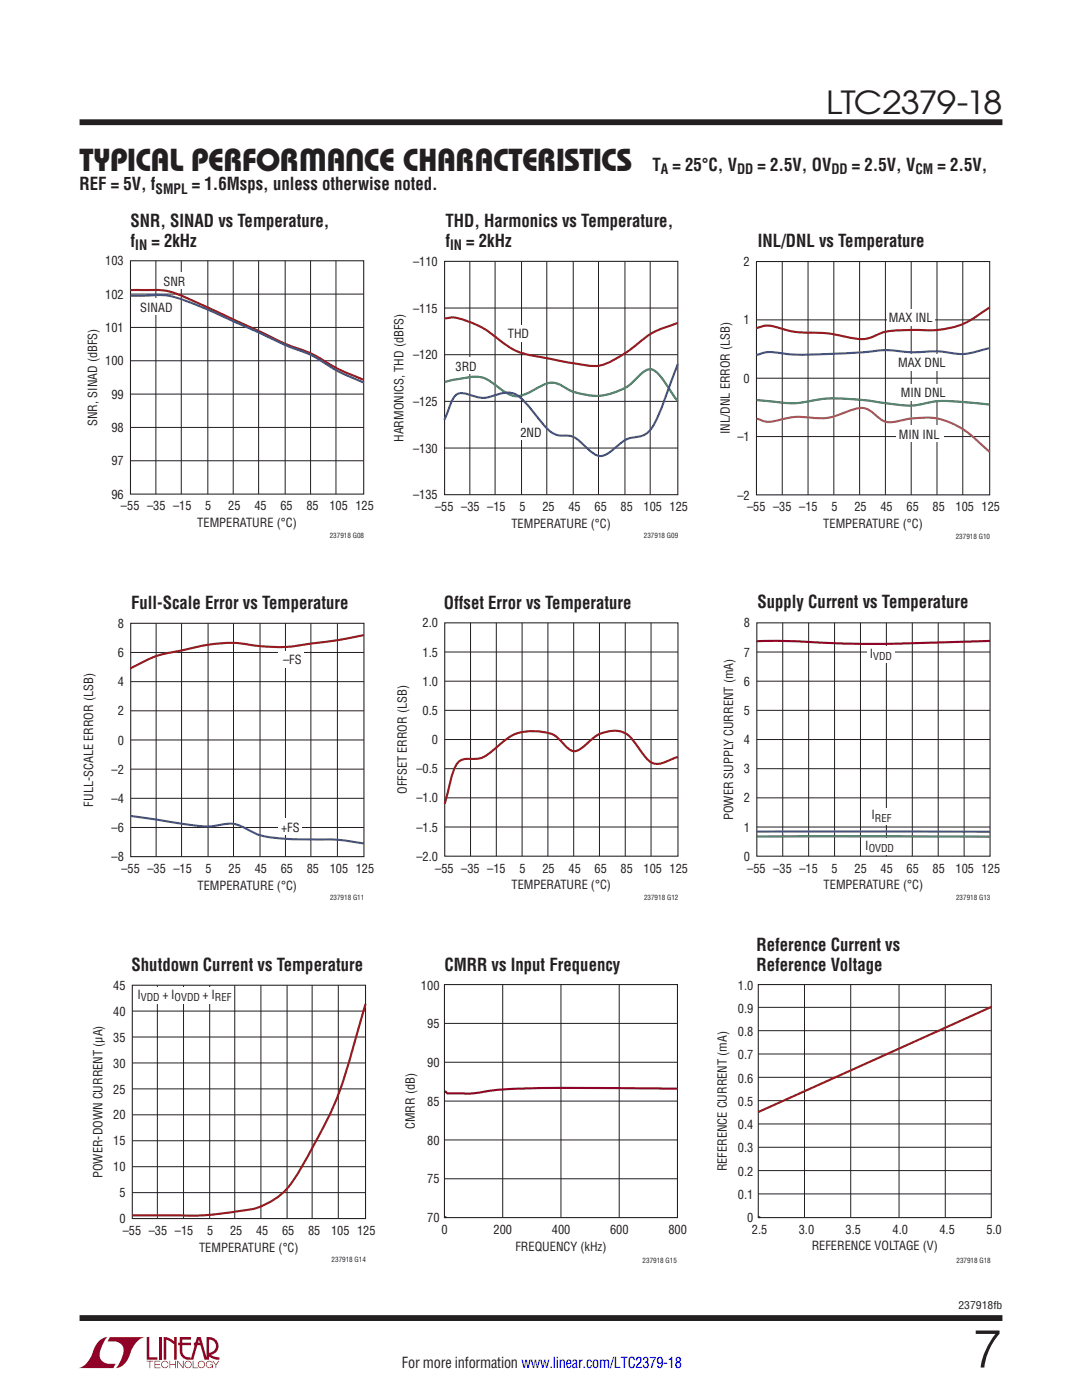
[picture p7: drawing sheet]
<svg xmlns="http://www.w3.org/2000/svg" width="216mm" height="279mm" viewBox="0 0 216 279" stroke-linecap="round" stroke-linejoin="round" font-family="sans-serif">
<g fill="#900126">
<path d="M29.3 266.8h.5v4.1h1.6v.5h-2.1z"/>
<path d="M20 267.4l1-.5h.5h-.1a6.2 6.2 0 0 0-1.5 4 2.58 2.58 0 0 0 3.2 1.3l-.5 .8h-7a4.9 4.9 0 0 0 3.1-3.8l.4-.7z"/>
<path d="M21.9 266.9h7a4.9 4.9 0 0 0-3.1 3.7 3.2 3.2 0 0 1-2.7 2.4h.1a6.2 6.2 0 0 0 1.4-4.1 2.58 2.58 0 0 0-3.1-1.2z"/>
<path d="M31.8 266.8h.5v4.6h-.5z"/>
<path d="M32.7 266.8l1 .2 1 .7v-.9h.5v4.6h-.5v-3.1l-1.5-.9v4h-.5z"/>
<path d="M29.3 271.6h1.3v.1h-.6v1.3h-.2v-1.3h-.5z"/>
<path d="M30.8 271.6h1.2v.1h-1v.5h.9v.2h-.9v.5h1v.1h-1.2z"/>
<path d="M33.8 271.6h.2v.6h1v-.6h.1v1.4h-.1v-.6h-1v.6h-.2z"/>
<path d="M35.4 271.6h.1l1 1.2v-1.2h.1v1.4l-1.1-1.2v1.2h-.1z"/>
<path d="M38.5 271.6h.1v1.3h.9v.1h-1z"/>
<path d="M42.4 271.6h.1l.6 .7 .5-.7h.2l-.7 .8v.6h-.1v-.6z"/>
<path d="M35.9 266.8h2.2v.5h-1.7v.7h1.7v.5h-1.7v1.1a1.32 1.32 0 0 0 1.6 1.3v.5l1.3-4.6h.8l1.1 4.1v-4.1a1.84 1.84 0 0 1 2.3 1.4 1.84 1.84 0 0 1-1.4 2.2l.7 .4 1 .1v.5l-1.2-.2-1.1-.6v-.6a1.34 1.34 0 0 0 1.6-1.2 1.34 1.34 0 0 0-1.4-1.5v4.1h-.9l-.8-2.9h-1.3v-.5h1.2l-.2-.7-1.1 4.1a2.06 2.06 0 0 1-2.7-1.3v-1.6h-.4v-.5h.4z"/>
<path d="M37 271.8a.72 .72 0 0 1 1.2 .1 .72 .72 0 0 1-.4 1.1 .72 .72 0 0 1-1-.7h.2a.59 .59 0 0 0 .8 .5 .59 .59 0 0 0 .2-.9 .59 .59 0 0 0-1 .2v.2h-.2z"/>
<path d="M39.7 271.8a.72 .72 0 0 1 1.1 .1 .72 .72 0 0 1-.4 1.1 .72 .72 0 0 1-.9-.7h.1a.59 .59 0 0 0 .8 .5 .59 .59 0 0 0 .2-.9 .59 .59 0 0 0-1 .2v.2h-.1z"/>
<path d="M41.3 271.8a.72 .72 0 0 1 1.2 .2h-.2a.59 .59 0 0 0-.9-.1 .59 .59 0 0 0 .1 .9 .59 .59 0 0 0 .9-.4h-.5v-.1h.6v.7h-.1v-.3a.73 .73 0 0 1-1.1 .2 .73 .73 0 0 1 0-1.1z"/>
<path d="M32.4 271.8a.71 .71 0 0 1 1.2 .3h-.1a.59 .59 0 0 0-.9-.3 .59 .59 0 0 0-.1 1 .59 .59 0 0 0 .9-.3h.2a.73 .73 0 0 1-1.1 .4 .73 .73 0 0 1-.1-1.1z"/>
</g>
<path d="M15.9 24.4h184.1M15.9 263h184.1" fill="none" stroke="#231f20" stroke-width="1.2" stroke-linecap="butt"/>
<path d="M88.7 196.5h46.5v46.5h-46.5z" fill="none" stroke="#231f20" stroke-width=".21"/>
<path d="M100.3 196.5v46.5M111.9 196.5v46.5M123.6 196.5v46.5M88.7 212h46.5M88.7 204.2h46.5M88.7 219.7h46.5M88.7 227.5h46.5M88.7 235.2h46.5" fill="none" stroke="#231f20" stroke-width=".2"/>
<circle cx="88.8" cy="242.9" r=".18" fill="#050504"/>
<path d="M135.2 217.3l-16.4-.2a188.1 188.1 0 0 0-21.2 .6l-.7 .1a17 17 0 0 1-5.3 .4h-2.2l-.4-.3h-.3" fill="none" stroke="#900126" stroke-width=".42"/>
<g fill="none" stroke="#231f20" stroke-width=".2">
<path d="M160.5 196.4v46.6M169.8 196.4v46.6M179.4 196.4v46.6M188.6 196.4v46.6M151.3 201h46.5M151.3 219.7h46.5M151.3 210.3h46.5M151.3 215h46.5M151.3 205.7h46.5M151.3 224.3h46.5M151.3 229h46.5M151.3 233.6h46.5"/>
<path d="M151.3 238.3h46.5"/>
</g>
<path d="M151.3 196.5h46.5v46.5h-46.5z" fill="none" stroke="#231f20" stroke-width=".21"/>
<circle cx="151.4" cy="242.9" r=".18" fill="#050504"/>
<path d="M197.8 201l-46.5 20.9" fill="none" stroke="#981a1e" stroke-width=".42"/>
<g fill="none" stroke="#231f20" stroke-width=".2">
<path d="M26 58.7h46.6M31.1 52v46.6M36.2 52v46.6M41.5 52v46.6M46.5 52v46.6M51.6 52v46.6M56.9 52v46.6M62 52v46.6M67 52v46.6M26 72h46.6M26 65.3h46.6M26 78.7h46.6"/>
<path d="M26 85.3h46.6M26 92h46.6"/>
</g>
<path d="M27.3 59.6h7.6v3.3h-7.6z" fill="#fff"/>
<path d="M26 52h46.6v46.6h-46.6z" fill="none" stroke="#231f20" stroke-width=".21"/>
<path d="M26 57.9h2.6a15.1 15.1 0 0 1 9.1 1.8l12.3 5.6a83.6 83.6 0 0 0 10.9 4.8 34.1 34.1 0 0 1 5.9 3.2l5.8 2.5" fill="none" stroke="#981a1e" stroke-width=".42"/>
<path d="M26 59h2.6a16.3 16.3 0 0 1 10 1.6l11.4 5a114.1 114.1 0 0 0 12.2 5.3l2 1.2a36.1 36.1 0 0 0 8.4 4.3" fill="none" stroke="#3853a3" stroke-width=".42"/>
<path d="M32 54.3h5.8v3.3h-5.8z" fill="#fff"/>
<path d="M93.8 52.2v46.5M98.8 52.2v46.5M104.1 52.2v46.5M109.1 52.2v46.5M114.4 52.2v46.5M119.4 52.2v46.5M124.7 52.2v46.5M129.7 52.2v46.5M88.7 61.5h46.6M88.7 70.8h46.6M88.7 80.1h46.6M88.7 89.4h46.6" fill="none" stroke="#231f20" stroke-width=".2"/>
<g fill="#fff">
<path d="M100.9 64.9h5.4v3.3h-5.4z"/>
<path d="M103.4 84.5h5.1v3.3h-5.1z"/>
<path d="M90.5 71.4h5v3.3h-5z"/>
</g>
<path d="M88.7 52.2h46.6v46.5h-46.6z" fill="none" stroke="#231f20" stroke-width=".21"/>
<path d="M88.7 63.6a8.2 8.2 0 0 1 5.6 .9 22 22 0 0 1 6.4 4.1 15.4 15.4 0 0 0 7.8 2.8l5.4 1a20.5 20.5 0 0 0 5.8 .5 24 24 0 0 0 8.4-5 16.9 16.9 0 0 1 6.5-3.2l.7-.3" fill="none" stroke="#981a1e" stroke-width=".42"/>
<path d="M88.7 76.2l3.1-.6a7.1 7.1 0 0 1 6 .5l2.1 1.6a4.4 4.4 0 0 0 5.4 .8l1.6-.9a6.6 6.6 0 0 1 3.7-1.2l1.2 .4a11.9 11.9 0 0 0 14.2-.3l1.2-1.2a4.9 4.9 0 0 1 2.3-1.6 2.73 2.73 0 0 1 2.3 1.4l3.5 5" fill="none" stroke="#2d864a" stroke-width=".42"/>
<path d="M135.3 72.6l-1.3 3.5a55 55 0 0 1-3.9 9.3 4.5 4.5 0 0 1-3.9 1.9 8 8 0 0 0-3.9 2.5 3.5 3.5 0 0 1-3.2 1.1l-1.3-.9-1.4-1.2a4.7 4.7 0 0 0-4.6-1.9 5.7 5.7 0 0 1-3.9-2.8l-2.1-2.7a8.5 8.5 0 0 0-3.7-3 9 9 0 0 0-4.3 .8 6.1 6.1 0 0 1-4.2-.5 2.57 2.57 0 0 0-2.8 .3l-.7 1.2-1.4 3.6" fill="none" stroke="#3853a3" stroke-width=".42"/>
<path d="M156.1 52.2v46.6M161.2 52.2v46.6M166.4 52.2v46.6M171.5 52.2v46.6M176.7 52.2v46.6M181.8 52.2v46.6M187 52.2v46.6M192.1 52.2v46.6M150.9 63.8h46.6M150.9 75.5h46.6M150.9 87.1h46.6" fill="none" stroke="#231f20" stroke-width=".2"/>
<g fill="#fff">
<path d="M177.1 61.6h9.4v3.3h-9.4z"/>
<path d="M179.3 70.7h9.5v3.3h-9.5z"/>
<path d="M179.6 76.6h9.4v3.3h-9.4z"/>
<path d="M178.8 84.9h9.5v3.3h-9.5z"/>
</g>
<path d="M150.9 52.2h46.6v46.6h-46.6zM26.1 124.4h46.5v46.6h-46.5z" fill="none" stroke="#231f20" stroke-width=".21"/>
<path d="M197.5 61.4l-.7 .4a18.2 18.2 0 0 1-14.1 4l-.7 .1a20.7 20.7 0 0 0-6.5 .7 7.4 7.4 0 0 1-6.3 .7 34.5 34.5 0 0 0-9.8-1l-1.5-.2-2.4-.6a5.4 5.4 0 0 0-4.6 0" fill="none" stroke="#981a1e" stroke-width=".42"/>
<path d="M150.9 83.5a5.4 5.4 0 0 0 4.6 .3 14.7 14.7 0 0 1 7.1-.4 11.8 11.8 0 0 0 6.6-1.3 4.4 4.4 0 0 1 4.8 .2l.6 .4a4 4 0 0 0 4.4 1.4 19.9 19.9 0 0 1 8.8-.4 18.3 18.3 0 0 1 8.4 5.3l1.3 1.2" fill="none" stroke="#b47234" stroke-width=".42"/>
<path d="M197.5 69.5a23 23 0 0 1-5.9 1.2l-.8-.1a23.4 23.4 0 0 0-8.1-.3l-2.2-.1a23.8 23.8 0 0 0-8.4 .1l-1.5 .1a126.2 126.2 0 0 1-13.5 .2 10 10 0 0 0-5.7 .1l-.5 .2" fill="none" stroke="#3853a3" stroke-width=".42"/>
<path d="M150.9 79.8l2.6 .3a21.7 21.7 0 0 0 10-.4 53.3 53.3 0 0 1 13.3 .8 18.7 18.7 0 0 0 9.6-.4h3.7l7.4 .6" fill="none" stroke="#2d864a" stroke-width=".42"/>
<g fill="none" stroke="#231f20" stroke-width=".2">
<path d="M26.1 130.2h46.5M26.1 136h46.5M31.2 124.4v46.6M36.2 124.4v46.6M41.5 124.4v46.6M46.6 124.4v46.6M51.9 124.4v46.6M57 124.4v46.6M62 124.4v46.6M67.3 124.4v46.6M26.1 147.7h46.5M26.1 141.9h46.5"/>
<path d="M26.1 153.5h46.5M26.1 159.3h46.5M26.1 165.1h46.5"/>
</g>
<g fill="#fff">
<path d="M55.5 129.9h5.2v3.3h-5.2z"/>
<path d="M55.6 163.4h4.7v3.3h-4.7z"/>
</g>
<path d="M26 162.8l3.7 .5a112.5 112.5 0 0 0 11.8 1.6l1.5-.1a7.3 7.3 0 0 1 7 1 17 17 0 0 0 7.8 1.7h1.5a62.5 62.5 0 0 1 12.6 .7l.7 .1" fill="none" stroke="#3853a3" stroke-width=".42"/>
<path d="M72.6 126.7a161.3 161.3 0 0 1-16.3 2.4l-5.1-.2a30.2 30.2 0 0 0-14.8 .9l-.8 .1a21.4 21.4 0 0 0-8.9 3.2l-.7 .3" fill="none" stroke="#981a1e" stroke-width=".42"/>
<path d="M151 124.3h46.6v46.6h-46.6z" fill="none" stroke="#231f20" stroke-width=".21"/>
<g fill="none" stroke="#231f20" stroke-width=".2">
<path d="M151 130.1h46.6M151 135.9h46.6M156.2 124.3v46.6M161.4 124.3v46.6M166.5 124.3v46.6M171.7 124.3v46.6M176.9 124.3v46.6M182 124.3v46.6M187.2 124.3v46.6M192.4 124.3v46.6M151 147.6h46.6M151 153.4h46.6"/>
<path d="M151 141.8h46.6M151 159.2h46.6M151 165.1h46.6"/>
</g>
<g fill="#fff">
<path d="M173 129h5.4v3.3h-5.4z"/>
<path d="M173.1 161.2h5.5v3.3h-5.5z"/>
<path d="M172.7 167.3h6v3.3h-6z"/>
</g>
<path d="M197.6 127.9l-6.9 .2a293.7 293.7 0 0 1-34.3-.2l-5.4 .1" fill="none" stroke="#900126" stroke-width=".42"/>
<path d="M151 166.9l46.6 .1" fill="none" stroke="#2d864a" stroke-width=".42"/>
<path d="M151 166h46.6" fill="none" stroke="#3a53a3" stroke-width=".42"/>
<g fill="none" stroke="#231f20" stroke-width=".2">
<path d="M88.7 135.9h46.6M88.7 130.1h46.6M93.9 124.3v46.6M99 124.3v46.6M104.2 124.3v46.6M109.3 124.3v46.6M114.5 124.3v46.6M119.6 124.3v46.6M124.8 124.3v46.6M129.9 124.3v46.6M88.7 141.8h46.6M88.7 153.4h46.6"/>
<path d="M88.7 147.6h46.6M88.7 159.2h46.6M88.7 165h46.6M31.4 196.6v46.6M36.6 196.6v46.6M41.8 196.6v46.6M46.8 196.6v46.6M52.1 196.6v46.6M57.3 196.6v46.6M62.3 196.6v46.6M67.5 196.6v46.6M26.4 207h46.5"/>
<path d="M26.4 212.1h46.5M26.4 201.8h46.5M26.4 217.3h46.5M26.4 222.5h46.5M26.4 232.8h46.5M26.4 227.7h46.5M26.4 238h46.5"/>
</g>
<path d="M88.7 124.3h46.6v46.6h-46.6z" fill="none" stroke="#231f20" stroke-width=".21"/>
<path d="M135.3 151.1l-2 .7a3.3 3.3 0 0 1-4.9-1.2l-1.2-1.6a7.3 7.3 0 0 0-2.9-2.9 7 7 0 0 0-7.2 2.3 4.5 4.5 0 0 1-2.5 1.5 3.5 3.5 0 0 1-2.2-1.5 5.4 5.4 0 0 0-4.6-2.4 9.3 9.3 0 0 0-8.5 3l-.8 .6a5.8 5.8 0 0 1-5.5 1.8 2.58 2.58 0 0 0-2.4 2.2l-1.9 6.8" fill="none" stroke="#981a1e" stroke-width=".42"/>
<path d="M26.9 197h19.6v3.3h-19.6z" fill="#fff"/>
<path d="M26.4 196.6h46.5v46.6h-46.5z" fill="none" stroke="#231f20" stroke-width=".21"/>
<path d="M72.9 200.4l-2.4 8.4a73.1 73.1 0 0 1-8.4 20.7l-.5 1a28.6 28.6 0 0 1-5.5 7.9 14.5 14.5 0 0 1-8.5 3.3 57.1 57.1 0 0 1-13.4 .8h-7.8" fill="none" stroke="#981a1e" stroke-width=".42"/>
<text font-size="10.6" fill="#231f20" x="194.1" y="272.9">7</text>
<g font-size="6.3" fill="#231f20">
<text x="164.9" y="22.8">LTC2379-18</text>
<text x="15.9" y="34.1">TYPICAL PERFORMANCE CHARACTERISTICS</text>
</g>
<g font-size="3.5" fill="#231f20">
<text x="130.2" y="34">T = 25°C, V</text>
<text x="151.2" y="34">= 2.5V, OV</text>
<text x="170" y="34">= 2.5V, V</text>
<text x="187.1" y="34">= 2.5V,</text>
<text x="15.9" y="37.9">REF = 5V, f</text>
<text x="38.3" y="37.9">= 1.6Msps, unless otherwise noted.</text>
<text x="26.1" y="45.4">SNR, SINAD vs Temperature,</text>
<text x="88.9" y="45.4">THD, Harmonics vs Temperature,</text>
<text x="26.1" y="49.2">f</text>
<text x="30.2" y="49.2">= 2kHz</text>
<text x="88.9" y="49.2">f</text>
<text x="93" y="49.2">= 2kHz</text>
<text x="151.2" y="49.2">INL/DNL vs Temperature</text>
<text x="26.1" y="121.4">Full-Scale Error vs Temperature</text>
<text x="88.6" y="121.4">Offset Error vs Temperature</text>
<text x="151.1" y="121.4">Supply Current vs Temperature</text>
<text x="151" y="189.8">Reference Current vs</text>
<text x="26.3" y="193.7">Shutdown Current vs Temperature</text>
<text x="88.7" y="193.7">CMRR vs Input Frequency</text>
<text x="151" y="193.7">Reference Voltage</text>
</g>
<text font-size="3" fill="#231f20" x="80.2" y="273.1">For more information www.linear.com/LTC2379-18</text>
<g font-size="2.8" fill="#231f20">
<text x="131.9" y="34.8">A</text>
<text x="147.1" y="34.8">DD</text>
<text x="165.9" y="34.8">DD</text>
<text x="182.7" y="34.8">CM</text>
<text x="31.1" y="38.6">SMPL</text>
<text x="27" y="50">IN</text>
<text x="89.8" y="50">IN</text>
</g>
<g font-size="2.5" fill="#231f20">
<text x="21" y="52.9">103</text>
<text x="82.4" y="53">–110</text>
<text x="148.4" y="53.1">2</text>
<text x="21" y="59.6">102</text>
<text x="32.6" y="57">SNR</text>
<text x="28" y="62.2">SINAD</text>
<text x="82.4" y="62.4">–115</text>
<text x="148.4" y="64.7">1</text>
<text x="177.4" y="64.3">MAX INL</text>
<text x="21" y="66.2">101</text>
<text x="82.4" y="71.7">–120</text>
<text x="101.3" y="67.6">THD</text>
<text x="21" y="72.9">100</text>
<text x="90.9" y="74">3RD</text>
<text x="148.4" y="76.4">0</text>
<text x="179.2" y="73.3">MAX DNL</text>
<text x="22.2" y="79.6">99</text>
<text x="82.4" y="81">–125</text>
<text x="179.7" y="79.2">MIN DNL</text>
<text x="19.4" y="85" transform="rotate(-90 19.4 85)">SNR, SINAD (dBFS)</text>
<text x="22.2" y="86.2">98</text>
<text x="80.5" y="88.2" transform="rotate(-90 80.5 88.2)">HARMONICS, THD (dBFS)</text>
<text x="103.8" y="87.2">2ND</text>
<text x="145.6" y="86.7" transform="rotate(-90 145.6 86.7)">INL/DNL ERROR (LSB)</text>
<text x="147.1" y="88">–1</text>
<text x="179.3" y="87.5">MIN INL</text>
<text x="22.2" y="92.9">97</text>
<text x="82.4" y="90.3">–130</text>
<text x="22.2" y="99.5">96</text>
<text x="24.1" y="101.9">–55 –35 –15</text>
<text x="41" y="101.9">5</text>
<text x="45.6" y="101.9">25</text>
<text x="50.8" y="101.9">45</text>
<text x="55.9" y="101.9">65</text>
<text x="61.1" y="101.9">85</text>
<text x="65.7" y="101.9">105</text>
<text x="70.9" y="101.9">125</text>
<text x="82.4" y="99.7">–135</text>
<text x="86.8" y="102">–55 –35 –15</text>
<text x="103.6" y="102">5</text>
<text x="108.2" y="102">25</text>
<text x="113.4" y="102">45</text>
<text x="118.6" y="102">65</text>
<text x="123.8" y="102">85</text>
<text x="128.4" y="102">105</text>
<text x="133.6" y="102">125</text>
<text x="147.1" y="99.7">–2</text>
<text x="39.4" y="105.2">TEMPERATURE (°C)</text>
<text x="102" y="105.3">TEMPERATURE (°C)</text>
<text x="149.1" y="102">–55 –35 –15</text>
<text x="164.3" y="105.4">TEMPERATURE (°C)</text>
<text x="165.9" y="102">5</text>
<text x="170.5" y="102">25</text>
<text x="175.7" y="102">45</text>
<text x="180.9" y="102">65</text>
<text x="186.1" y="102">85</text>
<text x="190.7" y="102">105</text>
<text x="195.9" y="102">125</text>
<text x="23.5" y="125.3">8</text>
<text x="84.3" y="125.2">2.0</text>
<text x="148.4" y="125.2">8</text>
<text x="23.5" y="131.1">6</text>
<text x="84.3" y="131">1.5</text>
<text x="148.4" y="131">7</text>
<text x="173.5" y="131.3">I</text>
<text x="23.5" y="136.9">4</text>
<text x="56.5" y="132.5">–FS</text>
<text x="84.3" y="136.8">1.0</text>
<text x="148.4" y="136.8">6</text>
<text x="23.5" y="142.8">2</text>
<text x="84.3" y="142.7">0.5</text>
<text x="148.4" y="142.7">5</text>
<text x="23.5" y="148.6">0</text>
<text x="86.2" y="148.5">0</text>
<text x="148.4" y="148.5">4</text>
<text x="22.3" y="154.4">–2</text>
<text x="83.1" y="154.3">–0.5</text>
<text x="148.4" y="154.3">3</text>
<text x="18.6" y="161" transform="rotate(-90 18.6 161)">FULL-SCALE ERROR (LSB)</text>
<text x="22.3" y="160.2">–4</text>
<text x="81.2" y="158.4" transform="rotate(-90 81.2 158.4)">OFFSET ERROR (LSB)</text>
<text x="83.1" y="160.2">–1.0</text>
<text x="148.4" y="160.2">2</text>
<text x="22.3" y="166.1">–6</text>
<text x="56.1" y="166">+FS</text>
<text x="83.1" y="166">–1.5</text>
<text x="146.3" y="163.7" transform="rotate(-90 146.3 163.7)">POWER SUPPLY CURRENT (mA)</text>
<text x="148.4" y="166">1</text>
<text x="173.9" y="163.5">I</text>
<text x="22.3" y="171.9">–8</text>
<text x="83.1" y="171.8">–2.0</text>
<text x="148.4" y="171.8">0</text>
<text x="172.7" y="169.6">I</text>
<text x="24.2" y="174.2">–55 –35 –15</text>
<text x="39.4" y="177.6">TEMPERATURE (°C)</text>
<text x="41" y="174.2">5</text>
<text x="45.6" y="174.2">25</text>
<text x="50.8" y="174.2">45</text>
<text x="56" y="174.2">65</text>
<text x="61.2" y="174.2">85</text>
<text x="65.8" y="174.2">105</text>
<text x="71" y="174.2">125</text>
<text x="86.8" y="174.1">–55 –35 –15</text>
<text x="102.1" y="177.5">TEMPERATURE (°C)</text>
<text x="103.7" y="174.1">5</text>
<text x="108.2" y="174.1">25</text>
<text x="113.4" y="174.1">45</text>
<text x="118.6" y="174.1">65</text>
<text x="123.8" y="174.1">85</text>
<text x="128.4" y="174.1">105</text>
<text x="133.6" y="174.1">125</text>
<text x="149.1" y="174.1">–55 –35 –15</text>
<text x="164.3" y="177.5">TEMPERATURE (°C)</text>
<text x="165.9" y="174.1">5</text>
<text x="170.5" y="174.1">25</text>
<text x="175.7" y="174.1">45</text>
<text x="180.9" y="174.1">65</text>
<text x="186.1" y="174.1">85</text>
<text x="190.7" y="174.1">105</text>
<text x="195.9" y="174.1">125</text>
<text x="22.6" y="197.5">45</text>
<text x="84" y="197.5">100</text>
<text x="147.2" y="197.5">1.0</text>
<text x="22.6" y="202.7">40</text>
<text x="27.4" y="199.3">I</text>
<text x="32.4" y="199.3">+ I</text>
<text x="40.4" y="199.3">+</text>
<text x="42.2" y="199.3">I</text>
<text x="147.2" y="202.2">0.9</text>
<text x="22.6" y="207.9">35</text>
<text x="85.2" y="205.2">95</text>
<text x="147.2" y="206.8">0.8</text>
<text x="22.6" y="213">30</text>
<text x="85.2" y="213">90</text>
<text x="147.2" y="211.4">0.7</text>
<text x="22.6" y="218.2">25</text>
<text x="85.2" y="220.7">85</text>
<text x="147.2" y="220.7">0.5</text>
<text x="147.2" y="216.1">0.6</text>
<text x="22.6" y="223.4">20</text>
<text x="82.8" y="225.4" transform="rotate(-90 82.8 225.4)">CMRR (dB)</text>
<text x="147.2" y="225.3">0.4</text>
<text x="22.6" y="233.8">10</text>
<text x="22.6" y="228.6">15</text>
<text x="85.2" y="228.4">80</text>
<text x="145" y="233.8" transform="rotate(-90 145 233.8)">REFERENCE CURRENT (mA)</text>
<text x="147.2" y="230">0.3</text>
<text x="20.5" y="235.1" transform="rotate(-90 20.5 235.1)">POWER-DOWN CURRENT (µA)</text>
<text x="23.8" y="238.9">5</text>
<text x="85.2" y="236.2">75</text>
<text x="147.2" y="234.6">0.2</text>
<text x="147.2" y="239.3">0.1</text>
<text x="23.8" y="244.1">0</text>
<text x="85.2" y="243.9">70</text>
<text x="149.1" y="243.9">0</text>
<text x="24.5" y="246.5">–55 –35 –15</text>
<text x="39.7" y="249.8">TEMPERATURE (°C)</text>
<text x="41.3" y="246.5">5</text>
<text x="45.9" y="246.5">25</text>
<text x="51.1" y="246.5">45</text>
<text x="56.3" y="246.5">65</text>
<text x="61.5" y="246.5">85</text>
<text x="66.1" y="246.5">105</text>
<text x="71.3" y="246.5">125</text>
<text x="88.1" y="246.3">0</text>
<text x="98.5" y="246.3">200</text>
<text x="102.9" y="249.7">FREQUENCY (kHz)</text>
<text x="110.1" y="246.3">400</text>
<text x="121.7" y="246.3">600</text>
<text x="133.4" y="246.3">800</text>
<text x="150" y="246.2">2.5</text>
<text x="159.4" y="246.2">3.0</text>
<text x="162" y="249.5">REFERENCE VOLTAGE (V)</text>
<text x="168.7" y="246.2">3.5</text>
<text x="178.1" y="246.2">4.0</text>
<text x="187.5" y="246.2">4.5</text>
<text x="196.8" y="246.2">5.0</text>
</g>
<g font-size="2.1" fill="#231f20">
<text x="174.2" y="131.8">VDD</text>
<text x="174.6" y="164">REF</text>
<text x="173.3" y="170.1">OVDD</text>
<text x="28.1" y="199.8">VDD</text>
<text x="34.8" y="199.8">OVDD</text>
<text x="42.9" y="199.8">REF</text>
<text x="191.2" y="261.2">237918fb</text>
</g>
<g font-size="1.4" fill="#231f20">
<text x="65.8" y="107.3">237918 G08</text>
<text x="128.5" y="107.4">237918 G09</text>
<text x="190.7" y="107.5">237918 G10</text>
<text x="65.9" y="179.7">237918 G11</text>
<text x="128.5" y="179.6">237918 G12</text>
<text x="190.8" y="179.6">237918 G13</text>
<text x="66.2" y="251.9">237918 G14</text>
<text x="128.2" y="252">237918 G15</text>
<text x="190.9" y="252">237918 G18</text>
</g>
</svg>
